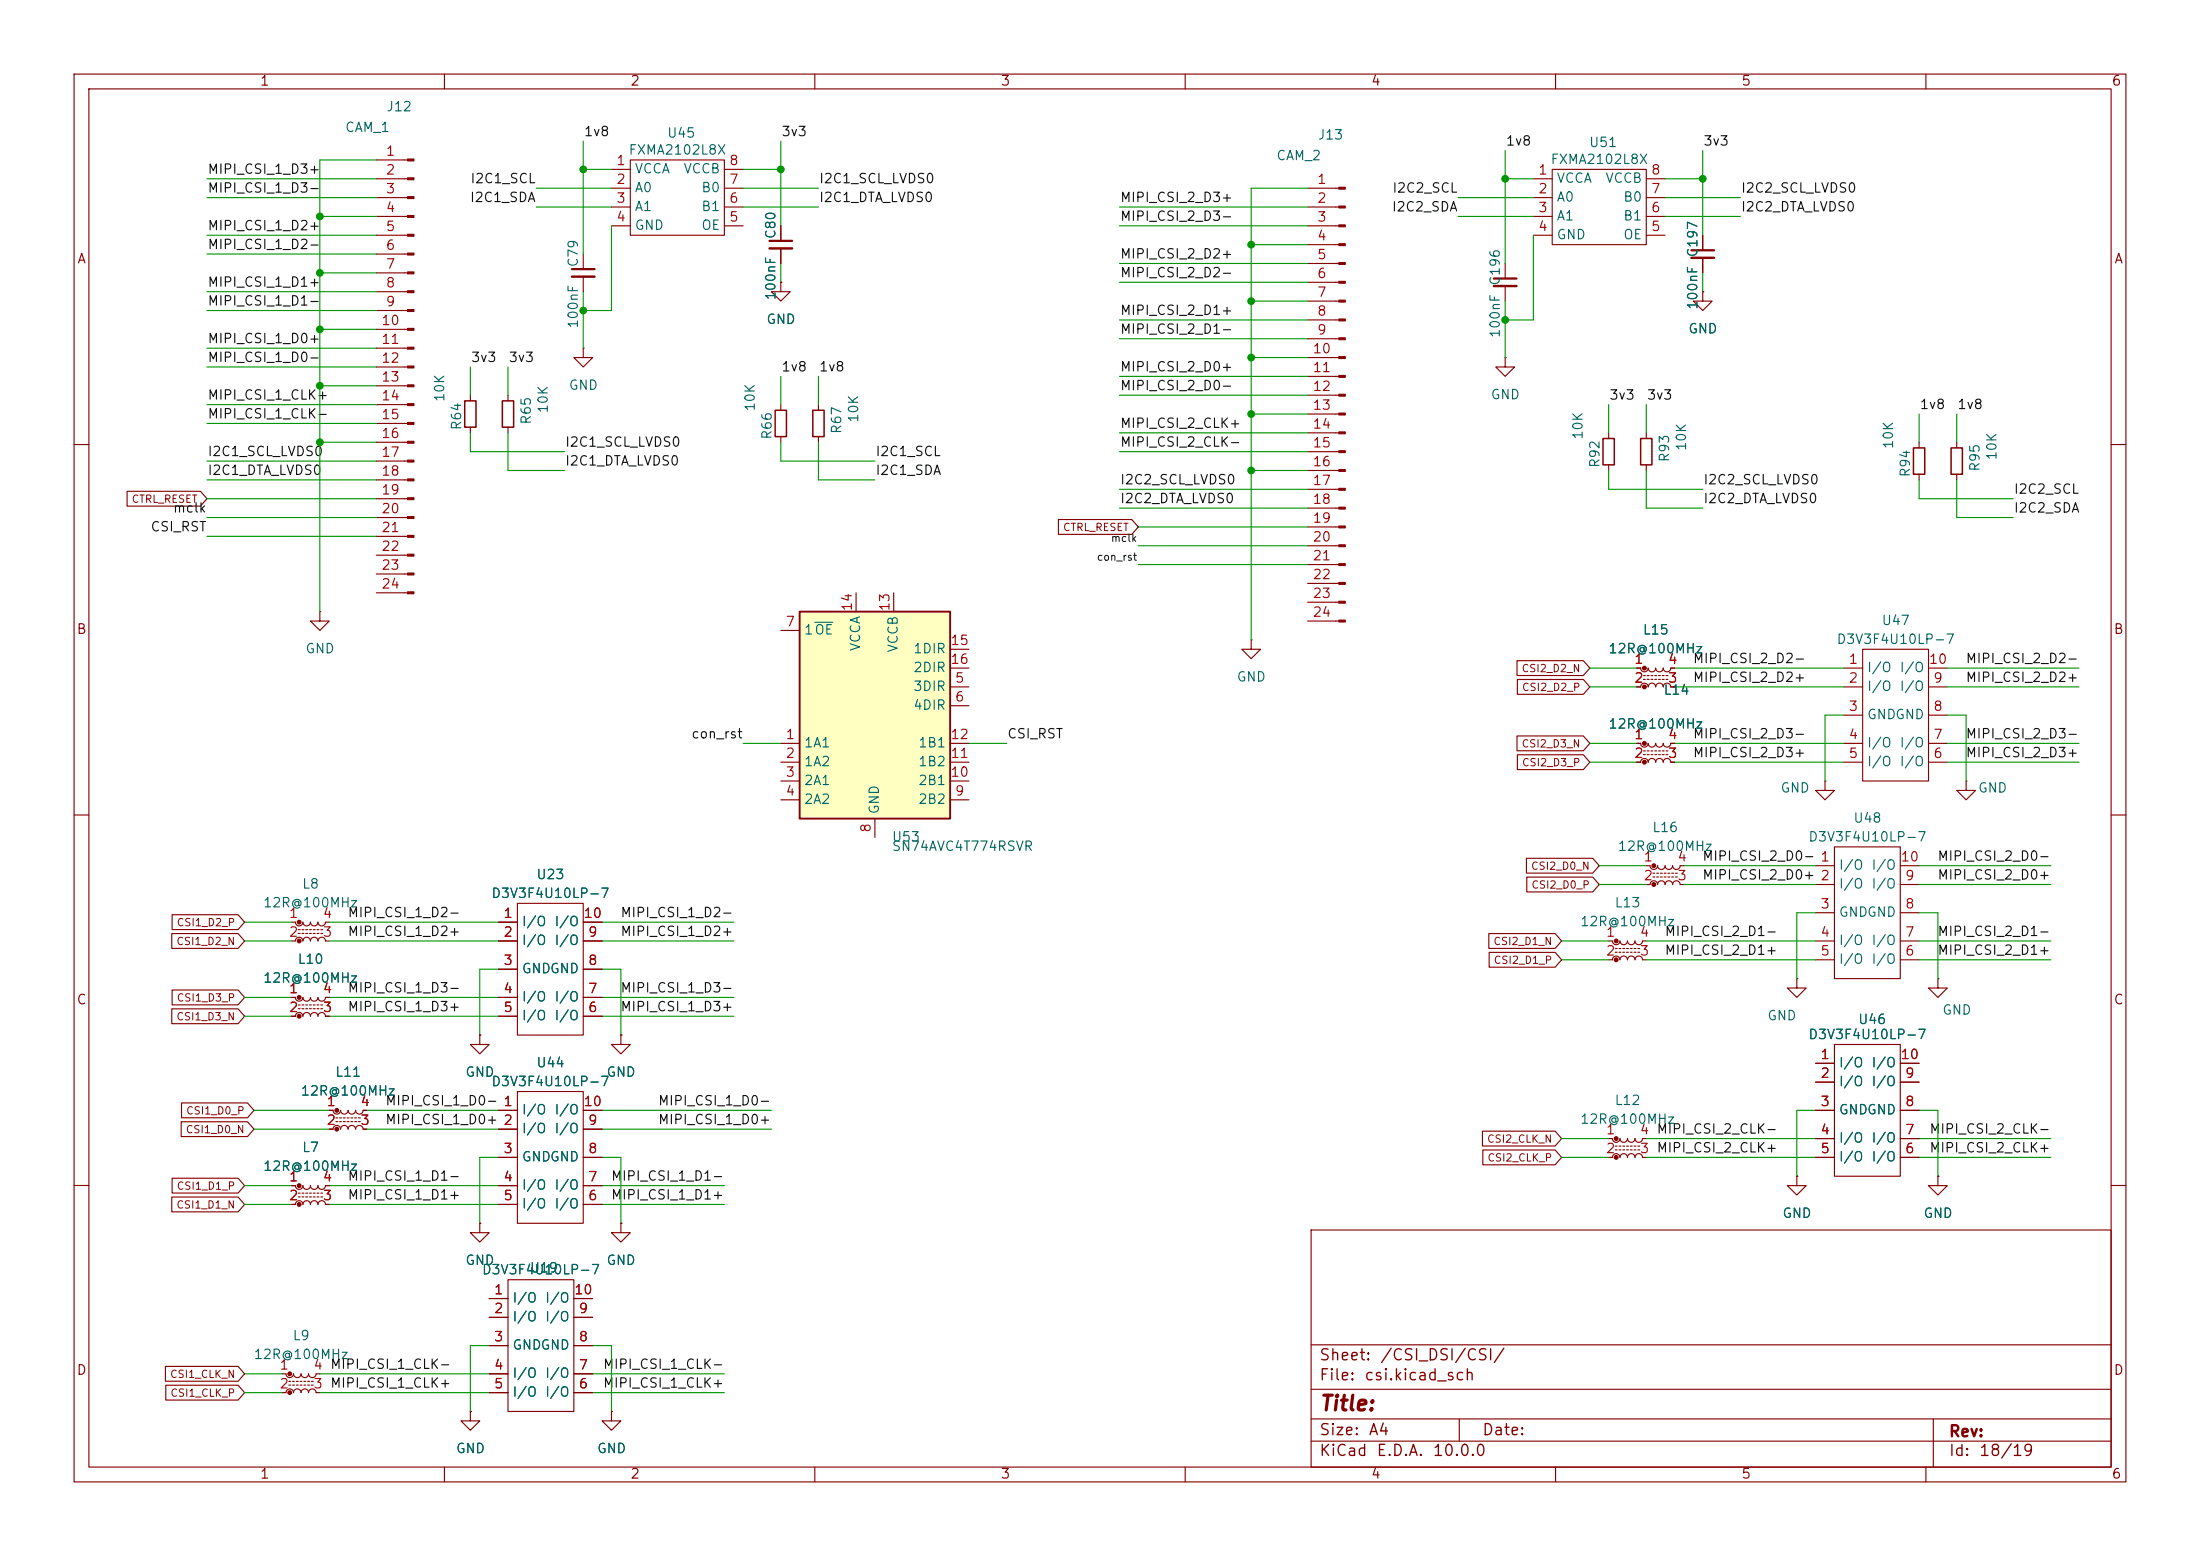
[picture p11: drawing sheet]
<svg xmlns="http://www.w3.org/2000/svg" width="297mm" height="210mm" viewBox="0 0 297 210" stroke-linecap="round" stroke-linejoin="round" font-family="sans-serif">
<g fill="none" stroke="#840000" stroke-width=".15">
<path d="M10 10h277v190h-277zM12 12h273v186h-273zM60 10v2M110 10v2M160 10v2M210 10v2M260 10v2M50.8 21.6h4.2M50.8 24.1h4.2M50.8 26.7h4.2M50.8 29.2h4.2M50.8 31.8h4.2"/>
<path d="M50.8 34.3h4.2M50.8 36.8h4.2M50.8 39.4h4.2M78.7 34.3v2M78.7 37.3v2.1M82.5 25.4h2.6M82.5 27.9h2.6M82.5 30.5h2.6M82.5 22.9h2.6M85.1 21.6h12.7v10.2h-12.7zM97.8 25.4h2.5M97.8 27.9h2.5"/>
<path d="M97.8 30.5h2.5M97.8 22.9h2.5M105.4 38.1v1.3h1.3l-1.3 1.2-1.3-1.2h1.3M105.4 38.1h.1M105.4 30.5v2M105.4 33.5v2.1M176.5 25.4h4.2M176.5 27.9h4.2M176.5 30.5h4.2M176.5 33h4.2M176.5 35.6h4.2M176.5 38.1h4.2"/>
<path d="M203.2 35.6v2M203.2 38.6v2M207 24.1h2.5M207 26.7h2.5M207 29.2h2.5M207 31.8h2.5M209.5 22.9h12.7v10.1h-12.7zM222.2 24.1h2.6M222.2 26.7h2.6M222.2 29.2h2.6M222.2 31.8h2.6M229.9 39.4v1.2h1.2l-1.2 1.3-1.3-1.3h1.3"/>
<path d="M229.9 39.4h.1M229.9 31.8v2M229.9 34.8v2M50.8 41.9h4.2M50.8 44.5h4.2M50.8 47h4.2M50.8 49.5h4.2M50.8 52.1h4.2M50.8 54.6h4.2M50.8 57.2h4.2M50.8 59.7h4.2M63.5 53.3v.8"/>
<path d="M63.5 57.7v.7M68.6 53.3v.8M68.6 57.7v.7M78.7 47v1.3h1.3l-1.3 1.2-1.2-1.2h1.2M78.7 47h.1M105.4 54.6v.8M105.4 58.9v.8M110.5 54.6v.8M110.5 58.9v.8M176.5 40.6h4.2M176.5 43.2h4.2M176.5 45.7h4.2"/>
<path d="M176.5 48.3h4.2M176.5 50.8h4.2M176.5 53.3h4.2M176.5 55.9h4.2M176.5 58.4h4.2M203.2 48.3v1.2h1.3l-1.3 1.3-1.3-1.3h1.3M203.2 48.3h.1M259.1 59.7v.8M264.2 59.7v.8M10 60h2M50.8 62.2h4.2M50.8 64.8h4.2"/>
<path d="M50.8 67.3h4.2M50.8 69.9h4.2M50.8 72.4h4.2M50.8 74.9h4.2M50.8 77.5h4.2M176.5 61h4.2M176.5 63.5h4.2M176.5 66h4.2M176.5 68.6h4.2M176.5 71.1h4.2M176.5 73.7h4.2M176.5 76.2h4.2"/>
<path d="M176.5 78.7h4.2M259.1 64v.8M264.2 64v.8M285 60h2M43.2 82.6v1.2h1.2l-1.2 1.3-1.3-1.3h1.3M43.2 82.6h.1M50.8 80h4.2M168.9 86.4v1.2h1.3l-1.3 1.3-1.3-1.3h1.3M168.9 86.4h.1M176.5 81.3h4.2M176.5 83.8h4.2M221 90.2h.5a.51 .51 0 0 0 .5 .5 .51 .51 0 0 0 .5-.5 .51 .51 0 0 0 .5 .5 .51 .51 0 0 0 .5-.5 .51 .51 0 0 0 .5 .5 .51 .51 0 0 0 .5-.5 .51 .51 0 0 0 .5 .5 .51 .51 0 0 0 .6-.5h.5"/>
<path d="M221 92.7h.5a.51 .51 0 0 1 .5-.5 .51 .51 0 0 1 .5 .5 .51 .51 0 0 1 .5-.5 .51 .51 0 0 1 .5 .5 .51 .51 0 0 1 .5-.5 .51 .51 0 0 1 .5 .5 .51 .51 0 0 1 .5-.5 .51 .51 0 0 1 .6 .5h.5M221.9 91.2h.2M221.9 91.7h.2M222.4 91.2h.2M222.4 91.7h.2M222.9 91.2h.2M222.9 91.7h.2M223.4 91.2h.2M223.4 91.7h.2M223.9 91.2h.3M223.9 91.7h.3M224.4 91.2h.3"/>
<path d="M224.4 91.7h.3M224.9 91.2h.3M224.9 91.7h.3M248.9 90.2h2.6M248.9 92.7h2.6M248.9 96.5h2.6M251.5 87.6h8.8v17.8h-8.8zM260.3 90.2h2.6M260.3 92.7h2.6M260.3 96.5h2.6M10 110h2M222.2 116.8h.6a.51 .51 0 0 0 .5 .5 .51 .51 0 0 0 .5-.5 .51 .51 0 0 0 .5 .5 .51 .51 0 0 0 .5-.5 .51 .51 0 0 0 .5 .5 .51 .51 0 0 0 .5-.5 .51 .51 0 0 0 .5 .5 .51 .51 0 0 0 .5-.5h.5"/>
<path d="M222.2 119.4h.6a.51 .51 0 0 1 .5-.5 .51 .51 0 0 1 .5 .5 .51 .51 0 0 1 .5-.5 .51 .51 0 0 1 .5 .5 .51 .51 0 0 1 .5-.5 .51 .51 0 0 1 .5 .5 .51 .51 0 0 1 .5-.5 .51 .51 0 0 1 .5 .5h.5M223.1 117.9h.3M223.1 118.4h.3M223.6 117.9h.3M223.6 118.4h.3M224.2 117.9h.2M224.2 118.4h.2M224.7 117.9h.2M224.7 118.4h.2M225.2 117.9h.2M225.2 118.4h.2M225.7 117.9h.2"/>
<path d="M225.7 118.4h.2M226.2 117.9h.2M226.2 118.4h.2M245.1 116.8h2.5M245.1 119.4h2.5M247.6 114.3h8.9v17.8h-8.9zM248.9 100.3h2.6M248.9 102.9h2.6M256.5 116.8h2.6M256.5 119.4h2.6M260.3 100.3h2.6M260.3 102.9h2.6"/>
<path d="M265.4 105.4v1.3h-1.2l1.2 1.3 1.3-1.3h-1.3M265.4 105.4h.1M285 110h2M39.4 124.5h.5a.51 .51 0 0 0 .5 .5 .51 .51 0 0 0 .5-.5 .51 .51 0 0 0 .5 .5 .51 .51 0 0 0 .5-.5 .51 .51 0 0 0 .5 .5 .51 .51 0 0 0 .5-.5 .51 .51 0 0 0 .5 .5 .51 .51 0 0 0 .5-.5h.5M39.4 127h.5a.51 .51 0 0 1 .5-.5 .51 .51 0 0 1 .5 .5 .51 .51 0 0 1 .5-.5 .51 .51 0 0 1 .5 .5 .51 .51 0 0 1 .5-.5 .51 .51 0 0 1 .5 .5 .51 .51 0 0 1 .5-.5 .51 .51 0 0 1 .5 .5h.5M39.4 134.6h.5a.51 .51 0 0 0 .5 .5 .51 .51 0 0 0 .5-.5 .51 .51 0 0 0 .5 .5 .51 .51 0 0 0 .5-.5 .51 .51 0 0 0 .5 .5 .51 .51 0 0 0 .5-.5 .51 .51 0 0 0 .5 .5 .51 .51 0 0 0 .5-.5h.5M39.4 137.2h.5a.51 .51 0 0 1 .5-.5 .51 .51 0 0 1 .5 .5 .51 .51 0 0 1 .5-.5 .51 .51 0 0 1 .5 .5 .51 .51 0 0 1 .5-.5 .51 .51 0 0 1 .5 .5 .51 .51 0 0 1 .5-.5 .51 .51 0 0 1 .5 .5h.5M40.3 125.5h.2M40.3 126h.2M40.3 135.6h.2M40.3 136.1h.2M40.8 125.5h.2"/>
<path d="M40.8 126h.2M40.8 135.6h.2M40.8 136.1h.2M41.3 125.5h.2M41.3 126h.2M41.3 135.6h.2M41.3 136.1h.2M41.8 125.5h.2M41.8 126h.2M41.8 135.6h.2M41.8 136.1h.2M42.3 125.5h.2"/>
<path d="M42.3 126h.2M42.3 135.6h.2M42.3 136.1h.2M42.8 125.5h.3M42.8 126h.3M42.8 135.6h.3M42.8 136.1h.3M43.3 125.5h.3M43.3 126h.3M43.3 135.6h.3M43.3 136.1h.3M64.8 139.7v1.3h1.2l-1.2 1.2-1.3-1.2h1.3"/>
<path d="M64.8 139.7h.1M67.3 127h2.5M67.3 124.5h2.5M67.3 130.8h2.5M67.3 134.6h2.5M67.3 137.2h2.5M69.8 121.9h8.9v17.8h-8.9zM78.7 127h2.6M78.7 124.5h2.6M78.7 130.8h2.6M78.7 134.6h2.6M78.7 137.2h2.6"/>
<path d="M83.8 139.7v1.3h-1.3l1.3 1.2 1.3-1.2h-1.3M83.8 139.7h.1M217.2 127h.5a.51 .51 0 0 0 .5 .5 .51 .51 0 0 0 .5-.5 .51 .51 0 0 0 .5 .5 .51 .51 0 0 0 .5-.5 .51 .51 0 0 0 .5 .5 .51 .51 0 0 0 .5-.5 .51 .51 0 0 0 .5 .5 .51 .51 0 0 0 .5-.5h.5M217.2 129.5h.5a.51 .51 0 0 1 .5-.5 .51 .51 0 0 1 .5 .5 .51 .51 0 0 1 .5-.5 .51 .51 0 0 1 .5 .5 .51 .51 0 0 1 .5-.5 .51 .51 0 0 1 .5 .5 .51 .51 0 0 1 .5-.5 .51 .51 0 0 1 .5 .5h.5M218.1 128h.2M218.1 128.5h.2M218.6 128h.2M218.6 128.5h.2M219.1 128h.2M219.1 128.5h.2M219.6 128h.2M219.6 128.5h.2"/>
<path d="M220.1 128h.2M220.1 128.5h.2M220.6 128h.3M220.6 128.5h.3M221.1 128h.3M221.1 128.5h.3M242.6 132.1v1.3h1.2l-1.2 1.2-1.3-1.2h1.3M242.6 132.1h.1M245.1 123.2h2.5M245.1 127h2.5M245.1 129.5h2.5M256.5 123.2h2.6"/>
<path d="M256.5 127h2.6M256.5 129.5h2.6M261.6 132.1v1.3h-1.3l1.3 1.2 1.3-1.2h-1.3M261.6 132.1h.1M44.4 149.9h.6a.51 .51 0 0 0 .5 .5 .51 .51 0 0 0 .5-.5 .51 .51 0 0 0 .5 .5 .51 .51 0 0 0 .5-.5 .51 .51 0 0 0 .5 .5 .51 .51 0 0 0 .5-.5 .51 .51 0 0 0 .5 .5 .51 .51 0 0 0 .5-.5h.5M44.4 152.4h.6a.51 .51 0 0 1 .5-.5 .51 .51 0 0 1 .5 .5 .51 .51 0 0 1 .5-.5 .51 .51 0 0 1 .5 .5 .51 .51 0 0 1 .5-.5 .51 .51 0 0 1 .5 .5 .51 .51 0 0 1 .5-.5 .51 .51 0 0 1 .5 .5h.5M45.3 150.9h.3M45.3 151.4h.3M45.8 150.9h.3M45.8 151.4h.3M46.4 150.9h.2M46.4 151.4h.2"/>
<path d="M46.9 150.9h.2M46.9 151.4h.2M47.4 150.9h.2M47.4 151.4h.2M47.9 150.9h.2M47.9 151.4h.2M48.4 150.9h.2M48.4 151.4h.2M67.3 149.9h2.5M67.3 156.2h2.5M67.3 152.4h2.5M69.8 147.3h8.9v17.8h-8.9z"/>
<path d="M78.7 149.9h2.6M78.7 156.2h2.6M78.7 152.4h2.6M217.2 153.7h.5a.51 .51 0 0 0 .5 .5 .51 .51 0 0 0 .5-.5 .51 .51 0 0 0 .5 .5 .51 .51 0 0 0 .5-.5 .51 .51 0 0 0 .5 .5 .51 .51 0 0 0 .5-.5 .51 .51 0 0 0 .5 .5 .51 .51 0 0 0 .5-.5h.5M217.2 156.2h.5a.51 .51 0 0 1 .5-.5 .51 .51 0 0 1 .5 .5 .51 .51 0 0 1 .5-.5 .51 .51 0 0 1 .5 .5 .51 .51 0 0 1 .5-.5 .51 .51 0 0 1 .5 .5 .51 .51 0 0 1 .5-.5 .51 .51 0 0 1 .5 .5h.5M218.1 154.7h.2M218.1 155.2h.2M218.6 154.7h.2M218.6 155.2h.2M219.1 154.7h.2M219.1 155.2h.2M219.6 154.7h.2"/>
<path d="M219.6 155.2h.2M220.1 154.7h.2M220.1 155.2h.2M220.6 154.7h.3M220.6 155.2h.3M221.1 154.7h.3M221.1 155.2h.3M242.6 158.8v1.2h1.2l-1.2 1.3-1.3-1.3h1.3M242.6 158.8h.1M245.1 143.5h2.5M245.1 146.1h2.5M245.1 149.9h2.5"/>
<path d="M245.1 153.7h2.5M245.1 156.2h2.5M247.6 141h8.9v17.8h-8.9zM256.5 143.5h2.6M256.5 146.1h2.6M256.5 149.9h2.6M256.5 153.7h2.6M256.5 156.2h2.6M261.6 158.8v1.2h-1.3l1.3 1.3 1.3-1.3h-1.3M261.6 158.8h.1M10 160h2M39.4 160h.5a.51 .51 0 0 0 .5 .5 .51 .51 0 0 0 .5-.5 .51 .51 0 0 0 .5 .5 .51 .51 0 0 0 .5-.5 .51 .51 0 0 0 .5 .5 .51 .51 0 0 0 .5-.5 .51 .51 0 0 0 .5 .5 .51 .51 0 0 0 .5-.5h.5"/>
<path d="M39.4 162.6h.5a.51 .51 0 0 1 .5-.5 .51 .51 0 0 1 .5 .5 .51 .51 0 0 1 .5-.5 .51 .51 0 0 1 .5 .5 .51 .51 0 0 1 .5-.5 .51 .51 0 0 1 .5 .5 .51 .51 0 0 1 .5-.5 .51 .51 0 0 1 .5 .5h.5M40.3 161h.2M40.3 161.5h.2M40.8 161h.2M40.8 161.5h.2M41.3 161h.2M41.3 161.5h.2M41.8 161h.2M41.8 161.5h.2M42.3 161h.2M42.3 161.5h.2M42.8 161h.3"/>
<path d="M42.8 161.5h.3M43.3 161h.3M43.3 161.5h.3M64.8 165.1v1.3h1.2l-1.2 1.2-1.3-1.2h1.3M64.8 165.1h.1M66 175.3h2.6M66 177.8h2.6M67.3 160h2.5M67.3 162.6h2.5M68.6 172.7h8.9v17.8h-8.9zM77.5 175.3h2.5M77.5 177.8h2.5"/>
<path d="M78.7 160h2.6M78.7 162.6h2.6M83.8 165.1v1.3h-1.3l1.3 1.2 1.3-1.2h-1.3M83.8 165.1h.1M177 166h108v32h-108zM285 160h2M38.1 185.4h.5a.51 .51 0 0 0 .5 .5 .51 .51 0 0 0 .5-.5 .51 .51 0 0 0 .5 .5 .51 .51 0 0 0 .5-.5 .51 .51 0 0 0 .5 .5 .51 .51 0 0 0 .6-.5 .51 .51 0 0 0 .5 .5 .51 .51 0 0 0 .5-.5h.5M38.1 188h.5a.51 .51 0 0 1 .5-.5 .51 .51 0 0 1 .5 .5 .51 .51 0 0 1 .5-.5 .51 .51 0 0 1 .5 .5 .51 .51 0 0 1 .5-.5 .51 .51 0 0 1 .6 .5 .51 .51 0 0 1 .5-.5 .51 .51 0 0 1 .5 .5h.5M39 186.4h.2M39 186.9h.2M39.5 186.4h.3M39.5 186.9h.3"/>
<path d="M40 186.4h.3M40 186.9h.3M40.5 186.4h.3M40.5 186.9h.3M41 186.4h.3M41 186.9h.3M41.5 186.4h.3M41.5 186.9h.3M42 186.4h.3M42 186.9h.3M60 198v2M63.5 190.5v1.3h1.3l-1.3 1.2-1.3-1.2h1.3"/>
<path d="M63.5 190.5h.1M66 185.4h2.6M66 188h2.6M66 181.6h2.6M77.5 185.4h2.5M77.5 188h2.5M77.5 181.6h2.5M82.5 190.5v1.3h-1.2l1.2 1.2 1.3-1.2h-1.3M82.5 190.5h.1M110 198v2M160 198v2M177 194.5h108"/>
<path d="M177 191.5h108M177 187.5h108M177 181.5h108M197 191.5v3M210 198v2M260 198v2M261 191.5v6.5"/>
</g>
<g fill="#840000" stroke="#840000" stroke-width=".15">
<path d="M180.7 25.3h.9v.2h-.9z"/>
<path d="M180.7 27.8h.9v.3h-.9z"/>
<path d="M180.7 30.4h.9v.2h-.9z"/>
<path d="M180.7 32.9h.9v.2h-.9z"/>
<path d="M180.7 35.4h.9v.3h-.9z"/>
<path d="M180.7 38h.9v.2h-.9z"/>
<path d="M180.7 40.5h.9v.3h-.9z"/>
<path d="M180.7 43.1h.9v.2h-.9z"/>
<path d="M180.7 45.6h.9v.2h-.9z"/>
<path d="M180.7 48.1h.9v.3h-.9z"/>
<path d="M180.7 50.7h.9v.2h-.9z"/>
<path d="M180.7 53.2h.9v.3h-.9z"/>
<path d="M180.7 55.8h.9v.2h-.9z"/>
<path d="M180.7 58.3h.9v.2h-.9z"/>
<path d="M180.7 60.8h.9v.3h-.9z"/>
<path d="M180.7 63.4h.9v.2h-.9z"/>
<path d="M180.7 65.9h.9v.3h-.9z"/>
<path d="M180.7 68.5h.9v.2h-.9z"/>
<path d="M180.7 71h.9v.2h-.9z"/>
<path d="M180.7 73.5h.9v.3h-.9z"/>
<path d="M180.7 76.1h.9v.2h-.9z"/>
<path d="M180.7 78.6h.9v.3h-.9z"/>
<path d="M180.7 81.2h.9v.2h-.9z"/>
<path d="M180.7 83.7h.9v.2h-.9z"/>
<path d="M55 21.5h.9v.2h-.9z"/>
<path d="M55 24h.9v.3h-.9z"/>
<path d="M55 26.5h.9v.3h-.9z"/>
<path d="M55 29.1h.9v.2h-.9z"/>
<path d="M55 31.6h.9v.3h-.9z"/>
<path d="M55 34.2h.9v.2h-.9z"/>
<path d="M55 36.7h.9v.3h-.9z"/>
<path d="M55 39.2h.9v.3h-.9z"/>
<path d="M55 41.8h.9v.2h-.9z"/>
<path d="M55 44.3h.9v.3h-.9z"/>
<path d="M55 46.9h.9v.2h-.9z"/>
<path d="M55 49.4h.9v.3h-.9z"/>
<path d="M55 51.9h.9v.3h-.9z"/>
<path d="M55 54.5h.9v.2h-.9z"/>
<path d="M55 57h.9v.3h-.9z"/>
<path d="M55 59.6h.9v.2h-.9z"/>
<path d="M55 62.1h.9v.3h-.9z"/>
<path d="M55 64.6h.9v.3h-.9z"/>
<path d="M55 67.2h.9v.2h-.9z"/>
<path d="M55 69.7h.9v.3h-.9z"/>
<path d="M55 72.3h.9v.2h-.9z"/>
<path d="M55 74.8h.9v.3h-.9z"/>
<path d="M55 77.3h.9v.3h-.9z"/>
<path d="M55 79.9h.9v.2h-.9z"/>
<circle cx="40.4" cy="124.5" r=".25"/>
<circle cx="40.4" cy="127" r=".25"/>
<circle cx="39.1" cy="185.4" r=".25"/>
<circle cx="39.1" cy="188" r=".25"/>
<circle cx="40.4" cy="160" r=".25"/>
<circle cx="40.4" cy="162.6" r=".25"/>
<circle cx="40.4" cy="134.6" r=".25"/>
<circle cx="40.4" cy="137.2" r=".25"/>
<circle cx="45.5" cy="149.9" r=".25"/>
<circle cx="45.5" cy="152.4" r=".25"/>
<circle cx="222" cy="90.2" r=".25"/>
<circle cx="222" cy="92.7" r=".25"/>
<circle cx="218.2" cy="127" r=".25"/>
<circle cx="218.2" cy="129.5" r=".25"/>
<circle cx="218.2" cy="153.7" r=".25"/>
<circle cx="218.2" cy="156.2" r=".25"/>
<circle cx="223.3" cy="116.8" r=".25"/>
<circle cx="223.3" cy="119.4" r=".25"/>
</g>
<path d="M62.7 54.1h1.6v3.6h-1.6zM67.8 54.1h1.5v3.6h-1.5zM104.6 55.4h1.6v3.5h-1.6zM109.7 55.4h1.6v3.5h-1.6zM258.3 60.5h1.5v3.5h-1.5zM263.4 60.5h1.5v3.5h-1.5z" fill="none" stroke="#840000" stroke-width=".2"/>
<path d="M77.2 36.3h3.1M103.9 32.5h3M201.7 37.6h3M228.3 33.8h3.1" fill="none" stroke="#840000" stroke-width=".3"/>
<path d="M77.2 37.3h3.1M103.9 33.5h3M201.7 38.6h3M228.3 34.8h3.1" fill="none" stroke="#840000" stroke-width=".33"/>
<path d="M107.9 82.6h20.4v27.9h-20.4z" fill="#ffffc2"/>
<path d="M107.9 82.6h20.4v27.9h-20.4z" fill="none" stroke="#840000" stroke-width=".25"/>
<g fill="none" stroke="#840000" stroke-width=".15">
<path d="M105.4 38.1h.1M105.4 30.5v2M105.4 33.5v2.1M229.9 39.4h.1M229.9 31.8v2M229.9 34.8v2M217.2 58.4v.8M222.2 58.4v.8M17.2 66.3h9.9l.8 1-.8 1h-9.9zM142.9 70.1h9.9l.9 1-.9 1h-9.9zM217.2 62.7v.8M222.2 62.7v.8"/>
<path d="M105.4 85.1h2.5M115.6 80v2.6M120.6 80v2.6M128.3 92.7h2.5M128.3 95.3h2.5M128.3 87.6h2.5M128.3 90.2h2.5M204.8 89.2h9l.8 1-.8 1h-9zM204.8 99.3h9l.8 1-.8 1h-9zM204.8 91.7h9l.8 1-.8 1h-9zM221 92.7h.5M221 90.2h.5"/>
<path d="M225.6 92.7h.5M225.6 90.2h.5M105.4 100.3h2.5M105.4 102.9h2.5M105.4 105.4h2.5M105.4 108h2.5M118.1 110.5v2.5M128.3 100.3h2.5M128.3 102.9h2.5M128.3 105.4h2.5M128.3 108h2.5M204.8 101.9h9l.8 1-.8 1h-9z"/>
<path d="M206.1 115.8h8.9l.9 1-.9 1h-8.9zM206.1 118.4h8.9l.9 1-.9 1h-8.9zM221 100.3h.5a.51 .51 0 0 0 .5 .5 .51 .51 0 0 0 .5-.5 .51 .51 0 0 0 .5 .5 .51 .51 0 0 0 .5-.5 .51 .51 0 0 0 .5 .5 .51 .51 0 0 0 .5-.5 .51 .51 0 0 0 .5 .5 .51 .51 0 0 0 .6-.5h.5M221 102.9h.5a.51 .51 0 0 1 .5-.5 .51 .51 0 0 1 .5 .5 .51 .51 0 0 1 .5-.5 .51 .51 0 0 1 .5 .5 .51 .51 0 0 1 .5-.5 .51 .51 0 0 1 .5 .5 .51 .51 0 0 1 .5-.5 .51 .51 0 0 1 .6 .5h.5M221.9 101.3h.2M221.9 101.9h.2M222.4 101.3h.2M222.4 101.9h.2M222.9 101.3h.2M222.9 101.9h.2M223.4 101.3h.2M223.4 101.9h.2"/>
<path d="M223.9 101.3h.3M223.9 101.9h.3M224.4 101.3h.3M224.4 101.9h.3M224.9 101.3h.3M224.9 101.9h.3M246.4 105.4v1.3h1.2l-1.2 1.3-1.3-1.3h1.3M246.4 105.4h.1M23.2 136.2h8.9l.9 1-.9 1h-8.9zM23.2 126h8.9l.9 1-.9 1h-8.9zM23.2 123.5h8.9l.9 1-.9 1h-8.9zM23.2 133.6h8.9l.9 1-.9 1h-8.9z"/>
<path d="M39.4 134.6h.5M39.4 137.2h.5M43.9 134.6h.5M43.9 137.2h.5M64.8 139.7h.1M67.3 124.5h2.5M67.3 127h2.5M67.3 130.8h2.5M67.3 134.6h2.5M67.3 137.2h2.5M78.7 124.5h2.6M78.7 127h2.6"/>
<path d="M78.7 130.8h2.6M78.7 134.6h2.6M78.7 137.2h2.6M83.8 139.7h.1M201 126h8.9l.9 1-.9 1h-8.9zM201 128.5h8.9l.9 1-.9 1h-8.9zM23.2 159h8.9l.9 1-.9 1h-8.9zM24.5 151.4h8.9l.9 1-.9 1h-8.9zM24.5 148.9h8.9l.9 1-.9 1h-8.9zM44.4 149.9h.6M44.4 152.4h.6M49 149.9h.5"/>
<path d="M49 152.4h.5M67.3 149.9h2.5M67.3 152.4h2.5M67.3 156.2h2.5M78.7 149.9h2.6M78.7 152.4h2.6M78.7 156.2h2.6M200.1 152.7h9.8l.9 1-.9 1h-9.8zM200.2 155.2h9.7l.9 1-.9 1h-9.7zM242.6 158.8h.1M245.1 149.9h2.5M245.1 156.2h2.5"/>
<path d="M245.1 143.5h2.5M245.1 146.1h2.5M245.1 153.7h2.5M256.5 149.9h2.6M256.5 156.2h2.6M256.5 143.5h2.6M256.5 146.1h2.6M256.5 153.7h2.6M261.6 158.8h.1M23.2 161.6h8.9l.9 1-.9 1h-8.9zM39.4 160h.5M39.4 162.6h.5"/>
<path d="M43.9 160h.5M43.9 162.6h.5M64.8 165.1h.1M66 175.3h2.6M66 177.8h2.6M67.3 160h2.5M67.3 162.6h2.5M77.5 175.3h2.5M77.5 177.8h2.5M78.7 160h2.6M78.7 162.6h2.6M83.8 165.1h.1"/>
<path d="M22.3 184.4h9.8l.9 1-.9 1h-9.8zM22.4 187h9.7l.9 1-.9 1h-9.7zM63.5 190.5h.1M66 181.6h2.6M66 185.4h2.6M66 188h2.6M77.5 181.6h2.5M77.5 185.4h2.5M77.5 188h2.5M82.5 190.5h.1"/>
</g>
<path d="M110 84h2.4" fill="none" stroke="#006464" stroke-width=".15"/>
<path d="M216.4 59.2h1.5v3.5h-1.5zM221.5 59.2h1.5v3.5h-1.5z" fill="none" stroke="#840000" stroke-width=".2"/>
<g fill="#840000" stroke="#840000" stroke-width=".15">
<circle cx="222" cy="100.3" r=".25"/>
<circle cx="222" cy="102.9" r=".25"/>
</g>
<g fill="none" stroke="#009600" stroke-width=".15">
<path d="M78.7 19.1v15.2M105.4 19.1v11.4M27.9 26.7h22.9M27.9 24.1h22.9M27.9 34.3h22.9M27.9 39.4h22.9M27.9 31.8h22.9M43.2 29.2h7.6M43.2 36.8h7.6M50.8 21.6h-7.6v61M72.4 25.4h10.1M72.4 27.9h10.1"/>
<path d="M78.7 22.9h3.8M78.7 39.4v7.6M82.5 30.5v11.4h-3.8M100.3 25.4h10.2M100.3 22.9h5.1M100.3 27.9h10.2M105.4 35.6v2.5M151.1 27.9h25.4M151.1 38.1h25.4M151.1 35.6h25.4M151.1 30.5h25.4M168.9 33h7.6"/>
<path d="M176.5 25.4h-7.6v61M196.8 26.7h10.2M196.8 29.2h10.2M203.2 24.1h3.8M203.2 20.3v15.3M207 31.8v11.4h-3.8M224.8 26.7h10.1M224.8 24.1h5.1M224.8 29.2h10.1M229.9 20.3v11.5M229.9 36.8v2.6M27.9 57.2h22.9"/>
<path d="M27.9 41.9h22.9M27.9 49.5h22.9M27.9 47h22.9M27.9 54.6h22.9M43.2 52.1h7.6M43.2 59.7h7.6M43.2 44.5h7.6M63.5 49.5v3.8M63.5 58.4v2.6h12.7M68.6 49.5v3.8M68.6 58.4v5.1h7.6M105.4 50.8v3.8"/>
<path d="M105.4 59.7v2.5h12.7M110.5 59.7v5.1h7.6M110.5 50.8v3.8M151.1 43.2h25.4M151.1 45.7h25.4M151.1 58.4h25.4M151.1 50.8h25.4M151.1 53.3h25.4M168.9 55.9h7.6M168.9 48.3h7.6M168.9 40.6h7.6M203.2 40.6v7.7"/>
<path d="M217.2 54.6v3.8M222.2 54.6v3.8M259.1 55.9v3.8M264.2 55.9v3.8M27.9 64.8h22.9M27.9 62.2h22.9M27.9 69.9h22.9M27.9 67.3h22.9M27.9 72.4h22.9M151.1 66h25.4M151.1 61h25.4M151.1 68.6h25.4"/>
<path d="M153.7 71.1h22.8M153.7 73.7h22.8M153.7 76.2h22.8M168.9 63.5h7.6M217.2 63.5v2.5h12.7M222.2 63.5v5.1h7.7M259.1 64.8v2.5h12.7M264.2 64.8v5.1h7.6M214.6 90.2h6.4M214.6 92.7h6.4M226.1 90.2h22.8M226.1 92.7h22.8"/>
<path d="M248.9 96.5h-2.5v8.9M262.9 90.2h17.8M262.9 92.7h17.8M262.9 96.5h2.5v8.9M100.3 100.3h5.1M130.8 100.3h5.1M214.6 102.9h6.4M214.6 100.3h6.4M215.9 119.4h6.3M215.9 116.8h6.3M226.1 102.9h22.8M226.1 100.3h22.8"/>
<path d="M227.3 119.4h17.8M227.3 116.8h17.8M259.1 119.4h17.8M259.1 116.8h17.8M262.9 102.9h17.8M262.9 100.3h17.8M33 127h6.4M33 137.2h6.4M33 124.5h6.4M33 134.6h6.4M44.4 127h22.9M44.4 137.2h22.9"/>
<path d="M44.4 124.5h22.9M44.4 134.6h22.9M67.3 130.8h-2.5v8.9M81.3 127h17.8M81.3 130.8h2.5v8.9M81.3 137.2h17.8M81.3 124.5h17.8M81.3 134.6h17.8M210.8 127h6.4M210.8 129.5h6.4M222.2 127h22.9M222.2 129.5h22.9"/>
<path d="M245.1 123.2h-2.5v8.9M259.1 123.2h2.5v8.9M259.1 127h17.8M259.1 129.5h17.8M34.3 149.9h10.1M34.3 152.4h10.1M49.5 149.9h17.8M49.5 152.4h17.8M67.3 156.2h-2.5v8.9M81.3 149.9h22.8M81.3 156.2h2.5v8.9M81.3 152.4h22.8"/>
<path d="M210.8 156.2h6.4M210.8 153.7h6.4M222.2 156.2h22.9M222.2 153.7h22.9M245.1 149.9h-2.5v8.9M259.1 149.9h2.5v8.9M259.1 156.2h17.8M259.1 153.7h17.8M33 162.6h6.4M33 160h6.4M44.4 162.6h22.9M44.4 160h22.9"/>
<path d="M81.3 162.6h16.5M81.3 160h16.5M33 185.4h5.1M33 188h5.1M43.2 185.4h22.8M43.2 188h22.8M66 181.6h-2.5v8.9M80 185.4h17.8M80 188h17.8M80 181.6h2.5v8.9"/>
</g>
<g fill="#009600" stroke="#009600" stroke-width=".14">
<circle cx="105.4" cy="22.9" r=".46"/>
<circle cx="168.9" cy="33" r=".46"/>
<circle cx="168.9" cy="40.6" r=".46"/>
<circle cx="43.2" cy="59.7" r=".46"/>
<circle cx="43.2" cy="29.2" r=".46"/>
<circle cx="43.2" cy="36.8" r=".46"/>
<circle cx="78.7" cy="41.9" r=".46"/>
<circle cx="78.7" cy="22.9" r=".46"/>
<circle cx="43.2" cy="44.5" r=".46"/>
<circle cx="43.2" cy="52.1" r=".46"/>
<circle cx="168.9" cy="48.3" r=".46"/>
<circle cx="168.9" cy="63.5" r=".46"/>
<circle cx="168.9" cy="55.9" r=".46"/>
<circle cx="203.2" cy="43.2" r=".46"/>
<circle cx="229.9" cy="24.1" r=".46"/>
<circle cx="203.2" cy="24.1" r=".46"/>
</g>
<text font-size="2" fill="#840000" x="178" y="190.9">Title:</text>
<g font-size="1.5" fill="#840000">
<text x="178" y="184">Sheet:</text>
<text x="186.2" y="184">/CSI_DSI/CSI/</text>
<text x="178" y="186.7">File:</text>
<text x="184.1" y="186.7">csi.kicad_sch</text>
<text x="178" y="196.9">KiCad</text>
<text x="178" y="194.1">Size:</text>
<text x="184.7" y="194.1">A4</text>
<text x="185.7" y="196.9">E.D.A.</text>
<text x="193.3" y="196.9">10.0.0</text>
<text x="200" y="194.1">Date:</text>
<text x="263" y="194.3">Rev:</text>
<text x="263" y="196.9">Id:</text>
<text x="267.1" y="196.9">18/19</text>
</g>
<g font-size="1.3" fill="#840000">
<text x="35" y="11.9">1</text>
<text x="85" y="11.9">2</text>
<text x="135" y="11.9">3</text>
<text x="185" y="11.9">4</text>
<text x="235" y="11.9">5</text>
<text x="285" y="11.9">6</text>
<text x="10.3" y="35.9">A</text>
<text x="285.3" y="35.9">A</text>
<text x="10.3" y="85.9">B</text>
<text x="285.3" y="85.9">B</text>
<text x="10.3" y="135.9">C</text>
<text x="285.3" y="135.9">C</text>
<text x="10.3" y="185.9">D</text>
<text x="285.3" y="185.9">D</text>
<text x="35" y="199.9">1</text>
<text x="85" y="199.9">2</text>
<text x="135" y="199.9">3</text>
<text x="185" y="199.9">4</text>
<text x="235" y="199.9">5</text>
<text x="285" y="199.9">6</text>
</g>
<g font-size="1.3" fill="#006464">
<text x="52.1" y="15.3">J12</text>
<text x="46.5" y="18.1">CAM_1</text>
<text x="84.8" y="21.2">FXMA2102L8X</text>
<text x="85.6" y="23.7">VCCA</text>
<text x="90" y="18.9">U45</text>
<text x="92.2" y="23.7">VCCB</text>
<text x="172.2" y="21.9">CAM_2</text>
<text x="177.8" y="19.2">J13</text>
<text x="209.2" y="22.5">FXMA2102L8X</text>
<text x="214.4" y="20.2">U51</text>
<text x="85.6" y="26.3">A0</text>
<text x="85.6" y="28.8">A1</text>
<text x="94.6" y="28.8">B1</text>
<text x="94.6" y="26.3">B0</text>
<text x="210.1" y="25">VCCA</text>
<text x="210.1" y="27.5">A0</text>
<text x="216.6" y="25">VCCB</text>
<text x="219.1" y="27.5">B0</text>
<text x="85.6" y="31.3">GND</text>
<text x="94.6" y="31.3">OE</text>
<text x="105" y="32.3" transform="rotate(-90 105 32.3)">C80</text>
<text x="210.1" y="30.1">A1</text>
<text x="210.1" y="32.6">GND</text>
<text x="219.1" y="32.6">OE</text>
<text x="219.1" y="30.1">B1</text>
<text x="229.5" y="34.8" transform="rotate(-90 229.5 34.8)">C197</text>
<text x="78.3" y="36.2" transform="rotate(-90 78.3 36.2)">C79</text>
<text x="105" y="40.6" transform="rotate(-90 105 40.6)">100nF</text>
<text x="202.8" y="38.6" transform="rotate(-90 202.8 38.6)">C196</text>
<text x="229.5" y="41.9" transform="rotate(-90 229.5 41.9)">100nF</text>
<text x="78.3" y="44.4" transform="rotate(-90 78.3 44.4)">100nF</text>
<text x="103.4" y="44">GND</text>
<text x="202.8" y="45.7" transform="rotate(-90 202.8 45.7)">100nF</text>
<text x="227.8" y="45.3">GND</text>
<text x="76.7" y="52.9">GND</text>
<text x="60.3" y="54.3" transform="rotate(-90 60.3 54.3)">10K</text>
<text x="62.6" y="58.2" transform="rotate(-90 62.6 58.2)">R64</text>
<text x="72" y="57.4" transform="rotate(-90 72 57.4)">R65</text>
<text x="74.3" y="55.9" transform="rotate(-90 74.3 55.9)">10K</text>
<text x="102.2" y="55.6" transform="rotate(-90 102.2 55.6)">10K</text>
<text x="104.5" y="59.4" transform="rotate(-90 104.5 59.4)">R66</text>
<text x="113.9" y="58.7" transform="rotate(-90 113.9 58.7)">R67</text>
<text x="116.2" y="57.1" transform="rotate(-90 116.2 57.1)">10K</text>
<text x="201.2" y="54.2">GND</text>
<text x="214" y="59.4" transform="rotate(-90 214 59.4)">10K</text>
<text x="216.3" y="63.2" transform="rotate(-90 216.3 63.2)">R92</text>
<text x="225.7" y="62.5" transform="rotate(-90 225.7 62.5)">R93</text>
<text x="227.9" y="61" transform="rotate(-90 227.9 61)">10K</text>
<text x="255.9" y="60.7" transform="rotate(-90 255.9 60.7)">10K</text>
<text x="258.2" y="64.5" transform="rotate(-90 258.2 64.5)">R94</text>
<text x="267.6" y="63.7" transform="rotate(-90 267.6 63.7)">R95</text>
<text x="269.8" y="62.2" transform="rotate(-90 269.8 62.2)">10K</text>
<text x="41.1" y="88.5">GND</text>
<text x="108.5" y="86">1OE</text>
<text x="116.4" y="88" transform="rotate(-90 116.4 88)">VCCA</text>
<text x="121.5" y="88.2" transform="rotate(-90 121.5 88.2)">VCCB</text>
<text x="123.2" y="88.5">1DIR</text>
<text x="217" y="88.5">12R@100MHz</text>
<text x="221.7" y="86">L15</text>
<text x="247.9" y="87.2">D3V3F4U10LP-7</text>
<text x="253.9" y="84.7">U47</text>
<text x="123.2" y="93.6">3DIR</text>
<text x="123.2" y="91">2DIR</text>
<text x="166.9" y="92.3">GND</text>
<text x="224.5" y="94.1">L14</text>
<text x="252" y="91">I/O</text>
<text x="252" y="93.6">I/O</text>
<text x="256.4" y="93.6">I/O</text>
<text x="256.4" y="91">I/O</text>
<text x="108.5" y="101.2">1A1</text>
<text x="123.2" y="96.1">4DIR</text>
<text x="123.9" y="101.2">1B1</text>
<text x="217" y="98.7">12R@100MHz</text>
<text x="252" y="97.4">GNDGND</text>
<text x="252" y="101.2">I/O</text>
<text x="256.4" y="101.2">I/O</text>
<text x="108.5" y="103.7">1A2</text>
<text x="108.5" y="106.3">2A1</text>
<text x="123.9" y="106.3">2B1</text>
<text x="123.9" y="103.7">1B2</text>
<text x="240.3" y="107.3">GND</text>
<text x="252" y="103.7">I/O</text>
<text x="256.4" y="103.7">I/O</text>
<text x="266.9" y="107.3">GND</text>
<text x="108.5" y="108.8">2A2</text>
<text x="119" y="110" transform="rotate(-90 119 110)">GND</text>
<text x="120.3" y="113.9">U53</text>
<text x="123.9" y="108.8">2B2</text>
<text x="223" y="112.6">L16</text>
<text x="244" y="113.9">D3V3F4U10LP-7</text>
<text x="250.1" y="111.4">U48</text>
<text x="72.3" y="119">U23</text>
<text x="120.3" y="115.2">SN74AVC4T774RSVR</text>
<text x="218.3" y="115.2">12R@100MHz</text>
<text x="248.2" y="117.7">I/O</text>
<text x="252.6" y="117.7">I/O</text>
<text x="35.4" y="122.8">12R@100MHz</text>
<text x="40.7" y="120.2">L8</text>
<text x="66.2" y="121.5">D3V3F4U10LP-7</text>
<text x="70.4" y="125.3">I/O</text>
<text x="74.8" y="125.3">I/O</text>
<text x="213.2" y="125.3">12R@100MHz</text>
<text x="217.9" y="122.8">L13</text>
<text x="248.2" y="120.2">I/O</text>
<text x="248.2" y="124.1">GNDGND</text>
<text x="252.6" y="120.2">I/O</text>
<text x="40.1" y="130.4">L10</text>
<text x="70.4" y="127.9">I/O</text>
<text x="70.4" y="131.7">GNDGND</text>
<text x="74.8" y="127.9">I/O</text>
<text x="248.2" y="127.9">I/O</text>
<text x="248.2" y="130.4">I/O</text>
<text x="252.6" y="130.4">I/O</text>
<text x="252.6" y="127.9">I/O</text>
<text x="35.4" y="132.9">12R@100MHz</text>
<text x="70.4" y="135.5">I/O</text>
<text x="74.8" y="135.5">I/O</text>
<text x="262.1" y="137.3">GND</text>
<text x="70.4" y="138">I/O</text>
<text x="74.8" y="138">I/O</text>
<text x="238.5" y="138">GND</text>
<text x="244" y="140.6">D3V3F4U10LP-7</text>
<text x="250.8" y="138.5">U46</text>
<text x="40.5" y="148.2">12R@100MHz</text>
<text x="45.2" y="145.6">L11</text>
<text x="62.7" y="145.6">GND</text>
<text x="66.2" y="146.9">D3V3F4U10LP-7</text>
<text x="72.3" y="144.4">U44</text>
<text x="81.8" y="145.6">GND</text>
<text x="217.9" y="149.5">L12</text>
<text x="248.2" y="144.4">I/O</text>
<text x="248.2" y="146.9">I/O</text>
<text x="252.6" y="146.9">I/O</text>
<text x="252.6" y="144.4">I/O</text>
<text x="40.7" y="155.8">L7</text>
<text x="70.4" y="150.7">I/O</text>
<text x="70.4" y="153.3">I/O</text>
<text x="74.8" y="153.3">I/O</text>
<text x="74.8" y="150.7">I/O</text>
<text x="213.2" y="152">12R@100MHz</text>
<text x="248.2" y="150.7">GNDGND</text>
<text x="248.2" y="154.5">I/O</text>
<text x="252.6" y="154.5">I/O</text>
<text x="35.4" y="158.3">12R@100MHz</text>
<text x="70.4" y="157.1">GNDGND</text>
<text x="70.4" y="160.9">I/O</text>
<text x="74.8" y="160.9">I/O</text>
<text x="248.2" y="157.1">I/O</text>
<text x="252.6" y="157.1">I/O</text>
<text x="70.4" y="163.4">I/O</text>
<text x="74.8" y="163.4">I/O</text>
<text x="240.5" y="164.7">GND</text>
<text x="259.6" y="164.7">GND</text>
<text x="62.7" y="171">GND</text>
<text x="65" y="172.3">D3V3F4U10LP-7</text>
<text x="71.4" y="172.1">U19</text>
<text x="81.8" y="171">GND</text>
<text x="69.1" y="176.1">I/O</text>
<text x="69.1" y="178.7">I/O</text>
<text x="73.5" y="178.7">I/O</text>
<text x="73.5" y="176.1">I/O</text>
<text x="34.2" y="183.7">12R@100MHz</text>
<text x="39.4" y="181.2">L9</text>
<text x="69.1" y="182.5">GNDGND</text>
<text x="69.1" y="186.3">I/O</text>
<text x="69.1" y="188.8">I/O</text>
<text x="73.5" y="188.8">I/O</text>
<text x="73.5" y="186.3">I/O</text>
<text x="61.5" y="196.4">GND</text>
<text x="80.5" y="196.4">GND</text>
</g>
<g font-size="1.3" fill="#0f0f0f">
<text x="27.9" y="23.8">MIPI_CSI_1_D3+</text>
<text x="78.7" y="18.7">1v8</text>
<text x="105.4" y="18.7">3v3</text>
<text x="203.2" y="20">1v8</text>
<text x="229.9" y="20">3v3</text>
<text x="27.9" y="26.3">MIPI_CSI_1_D3-</text>
<text x="63.4" y="27.6">I2C1_SDA</text>
<text x="63.4" y="25.1">I2C1_SCL</text>
<text x="110.5" y="25.1">I2C1_SCL_LVDS0</text>
<text x="110.5" y="27.6">I2C1_DTA_LVDS0</text>
<text x="151.1" y="27.6">MIPI_CSI_2_D3+</text>
<text x="187.8" y="28.9">I2C2_SDA</text>
<text x="187.9" y="26.3">I2C2_SCL</text>
<text x="234.9" y="26.3">I2C2_SCL_LVDS0</text>
<text x="234.9" y="28.9">I2C2_DTA_LVDS0</text>
<text x="27.9" y="33.9">MIPI_CSI_1_D2-</text>
<text x="27.9" y="31.4">MIPI_CSI_1_D2+</text>
<text x="151.1" y="30.1">MIPI_CSI_2_D3-</text>
<text x="151.1" y="35.2">MIPI_CSI_2_D2+</text>
<text x="27.9" y="39">MIPI_CSI_1_D1+</text>
<text x="27.9" y="41.6">MIPI_CSI_1_D1-</text>
<text x="151.1" y="37.8">MIPI_CSI_2_D2-</text>
<text x="27.9" y="46.6">MIPI_CSI_1_D0+</text>
<text x="151.1" y="42.8">MIPI_CSI_2_D1+</text>
<text x="151.1" y="45.4">MIPI_CSI_2_D1-</text>
<text x="27.9" y="49.2">MIPI_CSI_1_D0-</text>
<text x="63.5" y="49.2">3v3</text>
<text x="68.6" y="49.2">3v3</text>
<text x="105.4" y="50.5">1v8</text>
<text x="110.5" y="50.5">1v8</text>
<text x="151.1" y="53">MIPI_CSI_2_D0-</text>
<text x="151.1" y="50.5">MIPI_CSI_2_D0+</text>
<text x="27.9" y="56.8">MIPI_CSI_1_CLK-</text>
<text x="27.9" y="54.3">MIPI_CSI_1_CLK+</text>
<text x="151.1" y="58.1">MIPI_CSI_2_CLK+</text>
<text x="217.2" y="54.3">3v3</text>
<text x="222.2" y="54.3">3v3</text>
<text x="259.1" y="55.5">1v8</text>
<text x="264.2" y="55.5">1v8</text>
<text x="27.9" y="61.9">I2C1_SCL_LVDS0</text>
<text x="27.9" y="64.4">I2C1_DTA_LVDS0</text>
<text x="76.2" y="60.6">I2C1_SCL_LVDS0</text>
<text x="76.2" y="63.2">I2C1_DTA_LVDS0</text>
<text x="118.1" y="61.9">I2C1_SCL</text>
<text x="118.1" y="64.4">I2C1_SDA</text>
<text x="151.1" y="60.6">MIPI_CSI_2_CLK-</text>
<text x="151.1" y="65.7">I2C2_SCL_LVDS0</text>
<text x="229.9" y="65.7">I2C2_SCL_LVDS0</text>
<text x="23.3" y="69.5">mclk</text>
<text x="151.1" y="68.2">I2C2_DTA_LVDS0</text>
<text x="229.9" y="68.2">I2C2_DTA_LVDS0</text>
<text x="271.8" y="67">I2C2_SCL</text>
<text x="271.8" y="69.5">I2C2_SDA</text>
<text x="20.2" y="72">CSI_RST</text>
<text x="228.5" y="89.8">MIPI_CSI_2_D2-</text>
<text x="265.3" y="89.8">MIPI_CSI_2_D2-</text>
<text x="228.5" y="92.4">MIPI_CSI_2_D2+</text>
<text x="265.3" y="92.4">MIPI_CSI_2_D2+</text>
<text x="93.2" y="100">con_rst</text>
<text x="135.9" y="100">CSI_RST</text>
<text x="228.5" y="100">MIPI_CSI_2_D3-</text>
<text x="265.3" y="100">MIPI_CSI_2_D3-</text>
<text x="228.5" y="102.5">MIPI_CSI_2_D3+</text>
<text x="265.3" y="102.5">MIPI_CSI_2_D3+</text>
<text x="229.7" y="116.5">MIPI_CSI_2_D0- 1</text>
<text x="229.7" y="119">MIPI_CSI_2_D0+ 2</text>
<text x="261.5" y="116.5">MIPI_CSI_2_D0-</text>
<text x="261.5" y="119">MIPI_CSI_2_D0+</text>
<text x="46.8" y="124.1">MIPI_CSI_1_D2-</text>
<text x="83.7" y="124.1">MIPI_CSI_1_D2-</text>
<text x="46.8" y="126.7">MIPI_CSI_1_D2+</text>
<text x="83.7" y="126.7">MIPI_CSI_1_D2+</text>
<text x="224.6" y="126.7">MIPI_CSI_2_D1-</text>
<text x="224.6" y="129.2">MIPI_CSI_2_D1+</text>
<text x="261.5" y="129.2">MIPI_CSI_2_D1+</text>
<text x="261.5" y="126.7">MIPI_CSI_2_D1-</text>
<text x="46.8" y="136.8">MIPI_CSI_1_D3+</text>
<text x="46.8" y="134.3">MIPI_CSI_1_D3-</text>
<text x="83.7" y="134.3">MIPI_CSI_1_D3-</text>
<text x="83.7" y="136.8">MIPI_CSI_1_D3+</text>
<text x="51.9" y="149.5">MIPI_CSI_1_D0- 1</text>
<text x="88.8" y="149.5">MIPI_CSI_1_D0-</text>
<text x="51.9" y="152.1">MIPI_CSI_1_D0+ 2</text>
<text x="88.8" y="152.1">MIPI_CSI_1_D0+</text>
<text x="223.6" y="153.3">MIPI_CSI_2_CLK-</text>
<text x="223.6" y="155.9">MIPI_CSI_2_CLK+</text>
<text x="260.4" y="153.3">MIPI_CSI_2_CLK-</text>
<text x="260.4" y="155.9">MIPI_CSI_2_CLK+</text>
<text x="46.8" y="159.7">MIPI_CSI_1_D1-</text>
<text x="82.4" y="159.7">MIPI_CSI_1_D1-</text>
<text x="46.8" y="162.2">MIPI_CSI_1_D1+</text>
<text x="82.4" y="162.2">MIPI_CSI_1_D1+</text>
<text x="44.5" y="185.1">MIPI_CSI_1_CLK-</text>
<text x="81.3" y="185.1">MIPI_CSI_1_CLK-</text>
<text x="44.5" y="187.6">MIPI_CSI_1_CLK+</text>
<text x="81.3" y="187.6">MIPI_CSI_1_CLK+</text>
</g>
<g font-size="1.3" fill="#a90000">
<text x="52" y="21.3">1</text>
<text x="52" y="23.9">2</text>
<text x="83.1" y="22.6">1</text>
<text x="98.4" y="22.6">8</text>
<text x="207.6" y="23.9">1</text>
<text x="222.8" y="23.9">8</text>
<text x="52" y="26.4">3</text>
<text x="52" y="29">4</text>
<text x="83.1" y="25.1">2</text>
<text x="83.1" y="27.7">3</text>
<text x="98.4" y="27.7">6</text>
<text x="98.4" y="25.1">7</text>
<text x="177.7" y="25.1">1</text>
<text x="177.7" y="27.7">2</text>
<text x="207.6" y="26.4">2</text>
<text x="207.6" y="29">3</text>
<text x="222.8" y="29">6</text>
<text x="222.8" y="26.4">7</text>
<text x="52" y="31.5">5</text>
<text x="52" y="34">6</text>
<text x="83.1" y="30.2">4</text>
<text x="98.4" y="30.2">5</text>
<text x="177.7" y="30.2">3</text>
<text x="177.7" y="32.8">4</text>
<text x="177.7" y="35.3">5</text>
<text x="207.6" y="31.5">4</text>
<text x="222.8" y="31.5">5</text>
<text x="52" y="36.6">7</text>
<text x="52" y="39.1">8</text>
<text x="52" y="41.7">9</text>
<text x="177.7" y="37.8">6</text>
<text x="177.7" y="40.4">7</text>
<text x="51.4" y="44.2">10</text>
<text x="51.4" y="46.7">11</text>
<text x="177.7" y="42.9">8</text>
<text x="177.7" y="45.5">9</text>
<text x="51.4" y="49.3">12</text>
<text x="51.4" y="51.8">13</text>
<text x="177.1" y="48">10</text>
<text x="177.1" y="50.5">11</text>
<text x="177.1" y="53.1">12</text>
<text x="51.4" y="54.4">14</text>
<text x="51.4" y="56.9">15</text>
<text x="51.4" y="59.4">16</text>
<text x="177.1" y="55.6">13</text>
<text x="177.1" y="58.2">14</text>
<text x="51.4" y="62">17</text>
<text x="51.4" y="64.5">18</text>
<text x="177.1" y="60.7">15</text>
<text x="177.1" y="63.2">16</text>
<text x="177.1" y="65.8">17</text>
<text x="51.4" y="67.1">19</text>
<text x="51.4" y="69.6">20</text>
<text x="177.1" y="68.3">18</text>
<text x="177.1" y="70.9">19</text>
<text x="51.4" y="72.1">21</text>
<text x="51.4" y="74.7">22</text>
<text x="51.4" y="77.2">23</text>
<text x="177.1" y="73.4">20</text>
<text x="177.1" y="75.9">21</text>
<text x="51.4" y="79.8">24</text>
<text x="115.3" y="82.6" transform="rotate(-90 115.3 82.6)">14</text>
<text x="120.4" y="82.6" transform="rotate(-90 120.4 82.6)">13</text>
<text x="177.1" y="78.5">22</text>
<text x="177.1" y="81">23</text>
<text x="177.1" y="83.6">24</text>
<text x="106" y="84.8">7</text>
<text x="128.2" y="87.4">15</text>
<text x="128.2" y="89.9">16</text>
<text x="220.5" y="89.9">1</text>
<text x="225.1" y="89.9">4</text>
<text x="249.5" y="89.9">1</text>
<text x="260.3" y="89.9">10</text>
<text x="128.8" y="92.5">5</text>
<text x="128.8" y="95">6</text>
<text x="220.5" y="92.5">2</text>
<text x="225.1" y="92.5">3</text>
<text x="249.5" y="92.5">2</text>
<text x="260.9" y="92.5">9</text>
<text x="106" y="100.1">1</text>
<text x="128.2" y="100.1">12</text>
<text x="220.5" y="100.1">1</text>
<text x="225.1" y="100.1">4</text>
<text x="249.5" y="96.3">3</text>
<text x="249.5" y="100.1">4</text>
<text x="260.9" y="100.1">7</text>
<text x="260.9" y="96.3">8</text>
<text x="106" y="102.6">2</text>
<text x="106" y="105.2">3</text>
<text x="106" y="107.7">4</text>
<text x="128.2" y="105.2">10</text>
<text x="128.2" y="102.6">11</text>
<text x="128.8" y="107.7">9</text>
<text x="220.5" y="102.6">2</text>
<text x="225.1" y="102.6">3</text>
<text x="249.5" y="102.6">5</text>
<text x="260.9" y="102.6">6</text>
<text x="117.9" y="112.5" transform="rotate(-90 117.9 112.5)">8</text>
<text x="221.8" y="116.6">1</text>
<text x="221.8" y="119.1">2</text>
<text x="226.4" y="119.1">3</text>
<text x="226.4" y="116.6">4</text>
<text x="256.5" y="116.6">10</text>
<text x="257.1" y="119.1">9</text>
<text x="38.9" y="124.2">1</text>
<text x="43.5" y="124.2">4</text>
<text x="67.9" y="124.2">1</text>
<text x="78.7" y="124.2">10</text>
<text x="245.7" y="122.9">3</text>
<text x="257.1" y="122.9">8</text>
<text x="38.9" y="126.7">2</text>
<text x="43.5" y="126.7">3</text>
<text x="67.9" y="126.7">2</text>
<text x="67.9" y="130.6">3</text>
<text x="79.3" y="130.6">8</text>
<text x="79.3" y="126.7">9</text>
<text x="216.7" y="126.7">1</text>
<text x="216.7" y="129.3">2</text>
<text x="221.3" y="129.3">3</text>
<text x="221.3" y="126.7">4</text>
<text x="245.7" y="126.7">4</text>
<text x="245.7" y="129.3">5</text>
<text x="257.1" y="129.3">6</text>
<text x="257.1" y="126.7">7</text>
<text x="38.9" y="134.4">1</text>
<text x="38.9" y="136.9">2</text>
<text x="43.5" y="136.9">3</text>
<text x="43.5" y="134.4">4</text>
<text x="67.9" y="134.4">4</text>
<text x="67.9" y="136.9">5</text>
<text x="79.3" y="136.9">6</text>
<text x="79.3" y="134.4">7</text>
<text x="245.7" y="143.3">1</text>
<text x="256.5" y="143.3">10</text>
<text x="44" y="149.6">1</text>
<text x="48.6" y="149.6">4</text>
<text x="67.9" y="149.6">1</text>
<text x="78.7" y="149.6">10</text>
<text x="245.7" y="145.8">2</text>
<text x="245.7" y="149.6">3</text>
<text x="257.1" y="149.6">8</text>
<text x="257.1" y="145.8">9</text>
<text x="44" y="152.1">2</text>
<text x="48.6" y="152.1">3</text>
<text x="67.9" y="156">3</text>
<text x="67.9" y="152.1">2</text>
<text x="79.3" y="156">8</text>
<text x="79.3" y="152.1">9</text>
<text x="216.7" y="153.4">1</text>
<text x="216.7" y="156">2</text>
<text x="221.3" y="156">3</text>
<text x="221.3" y="153.4">4</text>
<text x="245.7" y="153.4">4</text>
<text x="245.7" y="156">5</text>
<text x="257.1" y="156">6</text>
<text x="257.1" y="153.4">7</text>
<text x="38.9" y="159.8">1</text>
<text x="43.5" y="159.8">4</text>
<text x="67.9" y="159.8">4</text>
<text x="79.3" y="159.8">7</text>
<text x="38.9" y="162.3">2</text>
<text x="43.5" y="162.3">3</text>
<text x="67.9" y="162.3">5</text>
<text x="79.3" y="162.3">6</text>
<text x="66.6" y="175">1</text>
<text x="66.6" y="177.5">2</text>
<text x="77.4" y="175">10</text>
<text x="78" y="177.5">9</text>
<text x="37.6" y="185.2">1</text>
<text x="42.2" y="185.2">4</text>
<text x="66.6" y="181.4">3</text>
<text x="66.6" y="185.2">4</text>
<text x="78" y="185.2">7</text>
<text x="78" y="181.4">8</text>
<text x="37.6" y="187.7">2</text>
<text x="42.2" y="187.7">3</text>
<text x="66.6" y="187.7">5</text>
<text x="78" y="187.7">6</text>
</g>
<g font-size="1" fill="#840000">
<text x="17.7" y="68.1">CTRL_RESET</text>
<text x="143.4" y="71.9">CTRL_RESET</text>
<text x="205.3" y="91">CSI2_D2_N</text>
<text x="205.4" y="93.5">CSI2_D2_P</text>
<text x="205.3" y="101.1">CSI2_D3_N</text>
<text x="205.4" y="103.7">CSI2_D3_P</text>
<text x="206.6" y="117.6">CSI2_D0_N</text>
<text x="23.8" y="125.3">CSI1_D2_P</text>
<text x="206.7" y="120.2">CSI2_D0_P</text>
<text x="23.7" y="127.8">CSI1_D2_N</text>
<text x="201.5" y="127.8">CSI2_D1_N</text>
<text x="201.6" y="130.3">CSI2_D1_P</text>
<text x="23.7" y="138">CSI1_D3_N</text>
<text x="23.8" y="135.4">CSI1_D3_P</text>
<text x="25" y="153.2">CSI1_D0_N</text>
<text x="25.1" y="150.7">CSI1_D0_P</text>
<text x="200.7" y="154.5">CSI2_CLK_N</text>
<text x="23.8" y="160.8">CSI1_D1_P</text>
<text x="200.7" y="157">CSI2_CLK_P</text>
<text x="23.7" y="163.4">CSI1_D1_N</text>
<text x="22.9" y="186.2">CSI1_CLK_N</text>
<text x="22.9" y="188.8">CSI1_CLK_P</text>
</g>
<g font-size="1" fill="#0f0f0f">
<text x="148" y="75.9">con_rst</text>
<text x="149.9" y="73.4">mclk</text>
</g>
</svg>
